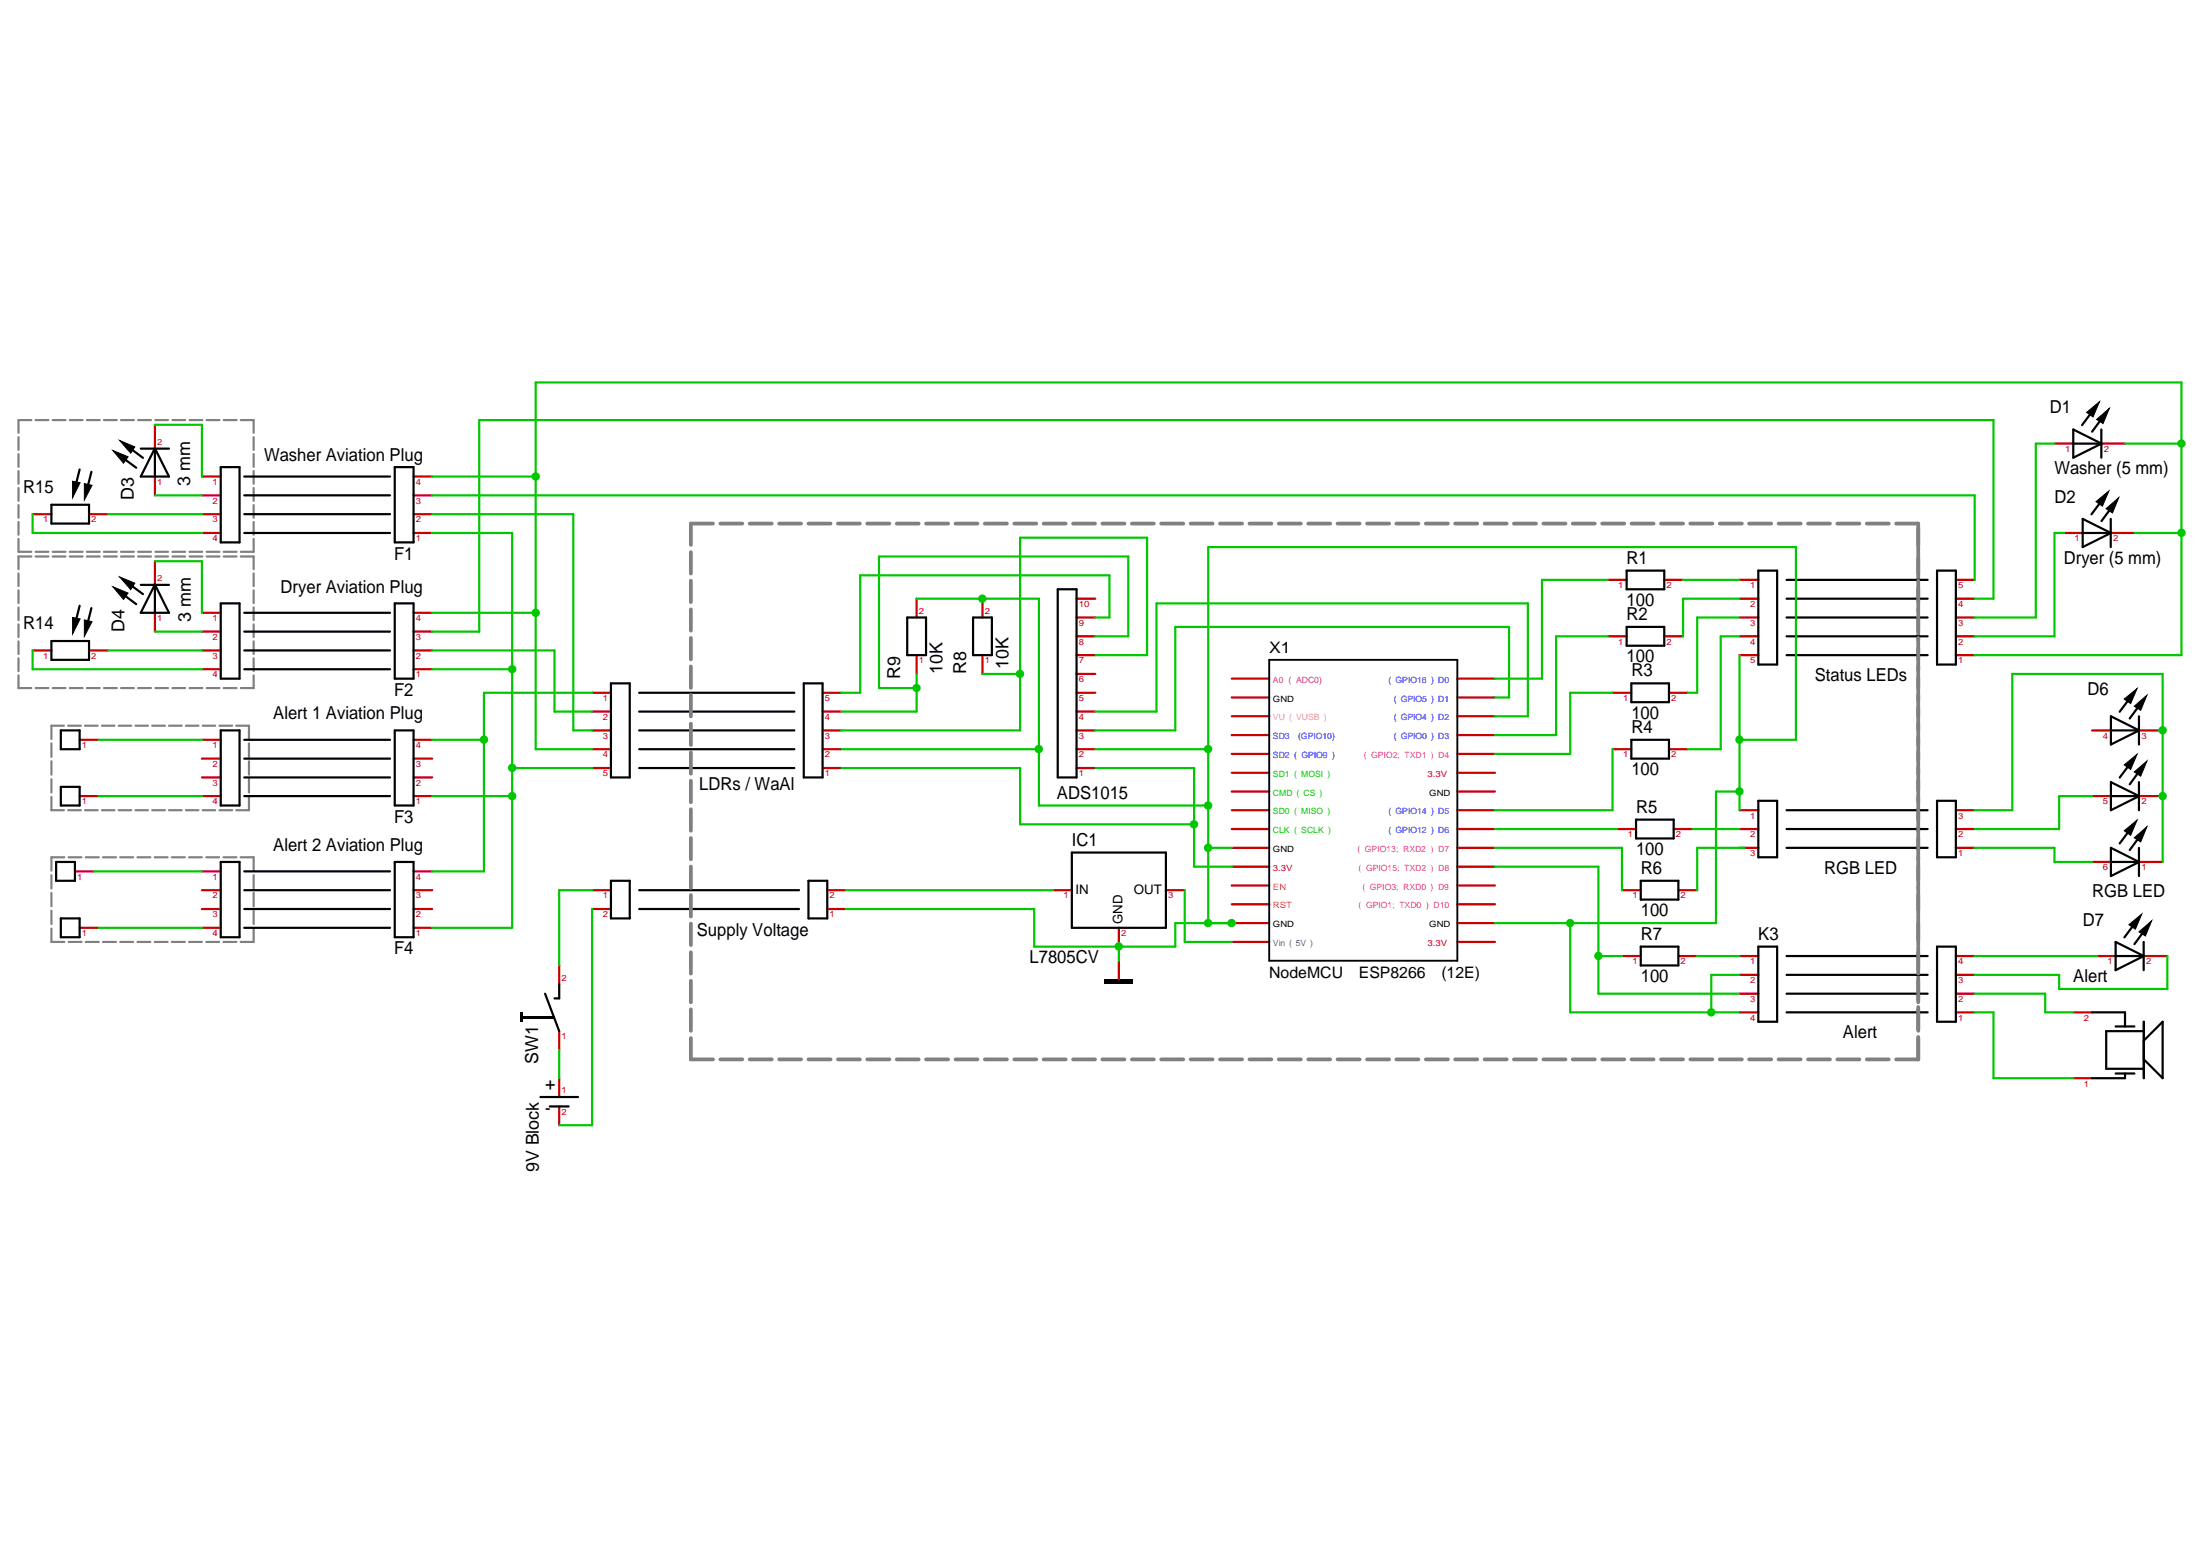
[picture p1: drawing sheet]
<svg xmlns="http://www.w3.org/2000/svg" width="297mm" height="210mm" viewBox="0 0 297 210" stroke-linecap="round" stroke-linejoin="round" font-family="sans-serif">
<g fill="none" stroke="#808080" stroke-width=".51">
<path d="M93.3 74.5v2.9M93.3 78.4v2.9M96.3 70.7h-3v2.9M97.3 70.7h2.9M101.2 70.7h3M105.2 70.7h3M109.2 70.7h2.9M113.1 70.7h3M117.1 70.7h3M121.1 70.7h2.9M125 70.7h3M129 70.7h3"/>
<path d="M133 70.7h3M136.9 70.7h3M140.9 70.7h3M144.9 70.7h2.9M148.8 70.7h3M152.8 70.7h3M156.8 70.7h3M160.8 70.7h2.9M164.7 70.7h3M168.7 70.7h3M172.7 70.7h2.9M176.6 70.7h3"/>
<path d="M180.6 70.7h3M184.6 70.7h3M188.5 70.7h3M192.5 70.7h3M196.5 70.7h3M200.4 70.7h3M204.4 70.7h3M208.4 70.7h3M212.3 70.7h3M216.3 70.7h3M220.3 70.7h3M224.3 70.7h2.9"/>
<path d="M228.2 70.7h3M232.2 70.7h3M236.2 70.7h2.9M240.1 70.7h3M244.1 70.7h3M248.1 70.7h3M252.1 70.7h2.9M256 70.7h3v3.6M259 74.5v49.2M93.3 82.3v2.8M93.3 86.1v2.9M93.3 90v2.9"/>
<path d="M93.3 93.8v2.9M93.3 97.7v2.9M93.3 101.5v2.9M93.3 105.4v2.9M93.3 109.2v2.9M93.3 113.1v2.9M93.3 117v2.9M93.3 120.8v2.9M93.3 124.7v2.9M93.3 128.5v2.9M93.3 132.4v2.9M93.3 136.2v2.9"/>
<path d="M259 140v3h-3M259 123.8v3.8M259 127.9v3.5M259 131.9v3.4M259 135.9v3.2M93.3 140.1v2.9h3M97.3 143h2.9M101.2 143h3M105.2 143h3M109.2 143h2.9M113.1 143h3M117.1 143h3"/>
<path d="M121.1 143h2.9M125 143h3M129 143h3M133 143h3M136.9 143h3M140.9 143h3M144.9 143h2.9M148.8 143h3M152.8 143h3M156.8 143h3M160.8 143h2.9M164.7 143h3"/>
<path d="M168.7 143h3M172.7 143h2.9M176.6 143h3M180.6 143h3M184.6 143h3M188.5 143h3M192.5 143h3M196.5 143h3M200.4 143h3M204.4 143h3M208.4 143h3M212.3 143h3"/>
<path d="M216.3 143h3M220.3 143h3M224.3 143h2.9M228.2 143h3M232.2 143h3M236.2 143h2.9M240.1 143h3M244.1 143h3M248.1 143h3M252.1 143h2.9"/>
</g>
<g fill="none" stroke="#000" stroke-width=".3">
<path d="M279.9 58l3.8 1.9-3.8 1.9zM279.9 59.9h3.8M282.7 55.3l-1.6 2.1M283.7 58v3.8M284 56.2l-1.5 2.1M6.9 68.1h5.1v2.6h-5.1zM10.8 63.4l-.7 2.5M12.3 63.7l-.6 2.5M16.3 80l2.1 1.6M16.3 61.6l2.1 1.5M17.2 78.7l2.1 1.5M17.2 60.2l2.1 1.6"/>
<path d="M19 79h3.8M19 60.6h3.8M20.9 78.9l1.9 3.8h-3.8zM20.9 60.5l1.9 3.8h-3.8zM20.9 60.5v3.8M20.9 78.9v3.8M29.8 63.1h2.5v10.1h-2.5zM33 71.9h19.7M33 69.4h19.7M33 66.9h19.7M33 64.3h19.7M53.3 63.1h2.5v10.1h-2.5z"/>
<path d="M142.8 79.5h2.6v25.4h-2.6zM219.6 77h5.1v2.5h-5.1zM237.4 77h2.5v12.7h-2.5zM241.2 78.3h19.1M261.5 77h2.6v12.7h-2.6zM281.2 71.9h3.8M281.2 70l3.8 1.9-3.8 2zM284 67.3l-1.6 2.1M285 70v3.9M285.3 68.2l-1.6 2.1M6.9 86.5h5.1v2.6h-5.1zM8.2 98.6h2.6v2.5h-2.6z"/>
<path d="M10.8 81.8l-.7 2.5M12.3 82.1l-.6 2.5M29.8 98.6h2.5v10.1h-2.5zM29.8 81.4h2.5v10.2h-2.5zM33 99.9h19.7M33 90.3h19.7M33 87.8h19.7M33 85.3h19.7M33 82.7h19.7M53.3 98.6h2.5v10.1h-2.5zM53.3 81.4h2.5v10.2h-2.5zM82.5 92.2h2.5v12.7h-2.5z"/>
<path d="M86.3 98.6h21M86.3 96.1h21M86.3 93.5h21M108.5 92.2h2.6v12.7h-2.6zM122.5 83.4h2.5v5h-2.5zM131.4 83.4h2.5v5h-2.5zM219.6 84.6h5.1v2.6h-5.1zM220.3 99.9h5v2.5h-5zM220.3 92.2h5v2.6h-5zM241.2 88.4h19.1M241.2 85.9h19.1M241.2 83.4h19.1"/>
<path d="M241.2 80.8h19.1M285 98.6h3.8M285 96.7l3.8 1.9-3.8 1.9zM287.8 94l-1.6 2.1M288.8 96.7v3.8M289.1 94.9l-1.6 2.1M7.6 116.4h2.5v2.5h-2.5zM8.2 106.2h2.6v2.5h-2.6zM29.8 116.4h2.5v10.1h-2.5zM33 117.6h19.7M33 107.5h19.7M33 104.9h19.7"/>
<path d="M33 102.4h19.7M53.3 116.4h2.5v10.1h-2.5zM82.5 118.9h2.5v5.1h-2.5zM86.3 103.7h21M86.3 101.1h21M109.2 118.9h2.5v5.1h-2.5zM144.7 115.1h12.7v10.1h-12.7zM220.9 110.6h5.1v2.6h-5.1zM221.5 118.9h5.1v2.5h-5.1zM237.4 108.1h2.5v7.6h-2.5zM241.2 114.4h19.1M241.2 111.9h19.1"/>
<path d="M241.2 109.4h19.1M261.5 108.1h2.6v7.6h-2.6zM285 107.5h3.8M285 116.4h3.8M285 105.6l3.8 1.9-3.8 1.9zM285 114.4l3.8 2-3.8 1.9zM287.8 102.9l-1.6 2.1M287.8 111.8l-1.6 2.1M288.8 105.6v3.8M288.8 114.4v3.9M289.1 103.8l-1.6 2.1M289.1 112.6l-1.6 2.1"/>
<path d="M8.2 124h2.6v2.5h-2.6zM33 125.2h19.7M33 122.7h19.7M33 120.2h19.7M73.6 134.1l1.9 5.1M75.5 132.9v1.9h-.6M86.3 122.7h21.6M86.3 120.2h21.6M221.5 127.8h5.1v2.5h-5.1zM237.4 127.8h2.5v10.1h-2.5zM241.2 136.7h19.1M241.2 134.1h19.1"/>
<path d="M241.2 131.6h19.1M241.2 129.1h19.1M261.5 127.8h2.6v10.1h-2.6zM282.5 136.7h4.4v1.9M285.6 129.1h3.9M285.6 127.1l3.9 2-3.9 1.9zM285.6 138.6h2.6M288.4 124.4l-1.6 2.1M289.4 127.1v3.9M289.5 137.9v7.6M289.5 139.2h-5.1v5.1h5.1M289.7 125.3l-1.5 2.1"/>
<path d="M73 148.1h5M74.2 149.4h2.6M285.6 144.9h2.6M286.9 144.9v.6h-4.4M289.5 140.5l2.5-2.6v7.6l-2.5-2.5"/>
</g>
<g fill="none" stroke="#808080" stroke-width=".3">
<path d="M2.5 59v1.7M4.2 56.7h-1.7v1.7M4.8 56.7h1.7M7.1 56.7h1.7M9.4 56.7h1.8M11.7 56.7h1.8M14 56.7h1.8M16.3 56.7h1.8M18.6 56.7h1.8M21 56.7h1.7M23.3 56.7h1.7M25.6 56.7h1.7"/>
<path d="M27.9 56.7h1.7M30.2 56.7h1.7M32.5 56.7h1.7v1.7M34.2 59v1.7M2.5 72.7v1.8h1.7M2.5 61.3v1.7M2.5 63.6v1.7M2.5 65.9v1.7M2.5 68.2v1.7M2.5 70.5v1.7M2.5 77.4v1.7M2.5 79.7v1.7"/>
<path d="M4.2 75.1h-1.7v1.7M4.8 74.5h1.7M4.8 75.1h1.7M7.1 74.5h1.7M7.1 75.1h1.7M9.4 74.5h1.8M9.4 75.1h1.8M11.7 74.5h1.8M11.7 75.1h1.8M14 74.5h1.8M14 75.1h1.8M16.3 74.5h1.8"/>
<path d="M16.3 75.1h1.8M18.6 74.5h1.8M18.6 75.1h1.8M21 74.5h1.7M21 75.1h1.7M23.3 74.5h1.7M23.3 75.1h1.7M25.6 74.5h1.7M25.6 75.1h1.7M27.9 74.5h1.7M27.9 75.1h1.7M30.2 74.5h1.7"/>
<path d="M30.2 75.1h1.7M32.5 75.1h1.7v1.7M34.2 61.3v1.7M34.2 63.6v1.7M34.2 65.9v1.7M34.2 68.2v1.7M34.2 70.5v1.7M34.2 72.7v1.8h-1.7M34.2 77.4v1.7M34.2 79.7v1.7M2.5 82v1.7M2.5 84.3v1.7"/>
<path d="M2.5 86.6v1.7M2.5 88.9v1.7M2.5 91.2v1.7h1.7M4.8 92.9h1.7M7.1 92.9h1.7M8.6 98h-1.7v1.8M9.2 98h1.7M9.4 92.9h1.8M11.5 98h1.7M11.7 92.9h1.8M13.8 98h1.7M14 92.9h1.8"/>
<path d="M16 98h1.7M16.3 92.9h1.8M18.3 98h1.7M18.6 92.9h1.8M20.6 98h1.7M21 92.9h1.7M22.8 98h1.7M23.3 92.9h1.7M25.1 98h1.7M25.6 92.9h1.7M27.4 98h1.7M27.9 92.9h1.7"/>
<path d="M29.6 98h1.7M30.2 92.9h1.7M31.9 98h1.7v1.8M34.2 82v1.7M34.2 84.3v1.7M34.2 86.6v1.7M34.2 88.9v1.7M34.2 91.2v1.7h-1.7M6.9 100.4v1.8M6.9 102.8v1.8M6.9 105.2v1.8M6.9 107.6v1.8h1.7"/>
<path d="M6.9 118.1v1.8M8.7 115.7h-1.8v1.8M9.2 109.4h1.7M9.3 115.7h1.7M11.5 109.4h1.7M11.6 115.7h1.7M13.8 109.4h1.7M13.9 115.7h1.8M16 109.4h1.7M16.2 115.7h1.8M18.3 109.4h1.7M18.6 115.7h1.7"/>
<path d="M20.6 109.4h1.7M20.9 115.7h1.7M22.8 109.4h1.7M23.2 115.7h1.8M25.1 109.4h1.7M25.5 115.7h1.8M27.4 109.4h1.7M27.9 115.7h1.7M29.6 109.4h1.7M30.2 115.7h1.7M32.5 115.7h1.7v1.8M33.6 107.6v1.8h-1.7"/>
<path d="M33.6 100.4v1.8M33.6 102.8v1.8M33.6 105.2v1.8M34.2 118.1v1.8M6.9 120.5v1.8M6.9 122.9v1.8M6.9 125.3v1.8h1.8M9.3 127.1h1.7M11.6 127.1h1.7M13.9 127.1h1.8M16.2 127.1h1.8M18.6 127.1h1.7"/>
<path d="M20.9 127.1h1.7M23.2 127.1h1.8M25.5 127.1h1.8M27.9 127.1h1.7M30.2 127.1h1.7M34.2 120.5v1.8M34.2 122.9v1.8M34.2 125.3v1.8h-1.7"/>
</g>
<g fill="#000" stroke="#000" stroke-width=".14">
<path d="M16.2 59.5l2 .8-.5 .9zM281.7 55.7l1.8-1.5-.9 2.1zM283.1 56.6l1.7-1.5-.8 2.1zM9.8 65l1 .2-1 2zM11.4 65.3l1 .2-1 2zM15.2 79.2l2.1 .9-.6 .8zM15.2 60.8l2.1 .9-.6 .8zM16.2 77.9l2 .8-.5 .9zM283 67.7l1.7-1.4-.8 2zM284.4 68.7l1.7-1.5-.9 2zM9.8 83.4l1 .1-1 2.1zM11.4 83.7l1 .2-1 2z"/>
<path d="M286.8 94.4l1.7-1.5-.8 2.1zM288.2 95.3l1.7-1.5-.9 2.1zM286.8 103.3l1.7-1.5-.8 2.1zM286.8 112.1l1.7-1.4-.8 2.1zM288.2 104.2l1.7-1.5-.9 2.1zM288.2 113.1l1.7-1.5-.9 2zM287.4 124.8l1.8-1.4-.9 2zM288.8 125.8l1.7-1.5-.8 2z"/>
</g>
<g fill="none" stroke="#c70000" stroke-width=".3">
<path d="M20.9 57.3v3.2M277.4 59.9h2.5M283.7 59.9h3.2M4.4 69.4h2.5M12 69.4h2.6M20.9 64.3v2.6M20.9 75.8v3.1M27.3 71.9h2.5M27.3 69.4h2.5M27.3 66.9h2.5M27.3 64.3h2.5M55.8 71.9h2.6"/>
<path d="M55.8 69.4h2.6M55.8 66.9h2.6M55.8 64.3h2.6M217.1 78.3h2.5M224.7 78.3h2.5M234.9 78.3h2.5M264.1 78.3h2.5M278.7 71.9h2.5M285 71.9h3.2M4.4 87.8h2.5M10.8 99.9h2.5M12 87.8h2.6"/>
<path d="M20.9 82.7v2.6M27.3 99.9h2.5M27.3 87.8h2.5M27.3 90.3h2.5M27.3 85.3h2.5M27.3 82.7h2.5M55.8 99.9h2.6M55.8 87.8h2.6M55.8 90.3h2.6M55.8 85.3h2.6M55.8 82.7h2.6M79.9 98.6h2.6"/>
<path d="M79.9 93.5h2.6M79.9 96.1h2.6M111.1 98.6h2.5M111.1 93.5h2.5M111.1 96.1h2.5M123.8 80.8v2.6M123.8 88.4v2.6M132.7 80.8v2.6M132.7 88.4v2.6M145.4 80.8h2.5M145.4 83.4h2.5M145.4 85.9h2.5"/>
<path d="M145.4 88.4h2.5M145.4 98.6h2.5M145.4 93.5h2.5M145.4 96.1h2.5M145.4 91h2.5M166.3 99.2h5.1M166.3 96.7h5.1M166.3 94.1h5.1M166.3 91.6h5.1M196.8 99.2h5M196.8 96.7h5M196.8 94.1h5"/>
<path d="M196.8 91.6h5M217.1 85.9h2.5M217.7 93.5h2.6M224.7 85.9h2.5M225.3 93.5h2.6M234.9 80.8h2.5M234.9 83.4h2.5M234.9 85.9h2.5M234.9 88.4h2.5M264.1 80.8h2.5M264.1 83.4h2.5M264.1 85.9h2.5"/>
<path d="M264.1 88.4h2.5M282.5 98.6h2.5M288.8 98.6h3.2M10.1 117.6h2.6M10.8 107.5h2.5M27.3 117.6h2.5M27.3 107.5h2.5M27.3 104.9h2.5M27.3 102.4h2.5M55.8 117.6h2.6M55.8 107.5h2.6M55.8 104.9h2.6"/>
<path d="M55.8 102.4h2.6M79.9 101.1h2.6M79.9 103.7h2.6M111.1 101.1h2.5M111.1 103.7h2.5M145.4 101.1h2.5M145.4 103.7h2.5M166.3 109.4h5.1M166.3 111.9h5.1M166.3 114.4h5.1M166.3 119.5h5.1M166.3 117h5.1"/>
<path d="M166.3 106.8h5.1M166.3 104.3h5.1M166.3 101.8h5.1M196.8 109.4h5M196.8 111.9h5M196.8 114.4h5M196.8 119.5h5M196.8 117h5M196.8 106.8h5M196.8 104.3h5M196.8 101.8h5M217.7 101.1h2.6"/>
<path d="M218.4 111.9h2.5M225.3 101.1h2.6M226 111.9h2.5M234.9 109.4h2.5M234.9 111.9h2.5M234.9 114.4h2.5M264.1 109.4h2.5M264.1 111.9h2.5M264.1 114.4h2.5M282.5 107.5h2.5M282.5 116.4h2.5M288.8 107.5h3.2"/>
<path d="M288.8 116.4h3.2M10.8 125.2h2.5M27.3 120.2h2.5M27.3 125.2h2.5M27.3 122.7h2.5M55.8 120.2h2.6M55.8 125.2h2.6M55.8 122.7h2.6M75.5 130.3v2.6M75.5 139.2v2.5M79.9 120.2h2.6M79.9 122.7h2.6"/>
<path d="M111.7 120.2h2.5M111.7 122.7h2.5M142.2 120.2h2.5M151.1 125.2v2.6M151.1 129.7v2.5M157.4 120.2h2.6M166.3 127.1h5.1M166.3 124.6h5.1M166.3 122.1h5.1M196.8 127.1h5M196.8 124.6h5M196.8 122.1h5"/>
<path d="M219 129.1h2.5M219 120.2h2.5M226.6 129.1h2.6M226.6 120.2h2.6M234.9 129.1h2.5M234.9 131.6h2.5M234.9 134.1h2.5M234.9 136.7h2.5M264.1 129.1h2.5M264.1 131.6h2.5M264.1 134.1h2.5M264.1 136.7h2.5"/>
<path d="M279.9 136.7h2.6M283.1 129.1h2.5M289.5 129.1h3.1M75.5 145.5v2.6M75.5 149.4v2.5M279.9 145.5h2.6"/>
</g>
<path d="M70.3 136.7h.3v1.2h-.3zM149.2 132.2h3.8v.7h-3.8z" fill="#000"/>
<path d="M70.4 137.3h4.5" fill="none" stroke="#000" stroke-width=".32"/>
<path d="M171.4 89.1h25.4v40.6h-25.4z" fill="none" stroke="#000" stroke-width=".25"/>
<path d="M266.6 114.4h10.8v2h5.1M282.5 107.5h-4.5v4.4h-11.4M266.6 136.7h2.6v8.8h10.7M266.6 134.1h9.5v2.6h3.8M266.6 129.1h16.5M292.6 129.1v4.4h-14.6v-1.9h-11.4" fill="none" stroke="#00c700" stroke-width=".3"/>
<circle cx="292" cy="98.6" r=".57" fill="#00c700"/>
<path d="M266.6 109.4h5.1v-18.4h20.3v25.4" fill="none" stroke="#00c700" stroke-width=".3"/>
<circle cx="292" cy="107.5" r=".57" fill="#00c700"/>
<path d="M294.5 59.9v-8.3h-222.2v12.7M294.5 71.9v16.5h-27.9M72.3 82.7v18.4h7.6M266.6 80.8h2.6v-24.1h-204.5v28.6h-6.3" fill="none" stroke="#00c700" stroke-width=".3"/>
<circle cx="72.3" cy="64.3" r=".57" fill="#00c700"/>
<path d="M286.9 59.9h7.6v12h-6.3" fill="none" stroke="#00c700" stroke-width=".3"/>
<g fill="#00c700">
<circle cx="294.5" cy="71.9" r=".57"/>
<circle cx="294.5" cy="59.9" r=".57"/>
<circle cx="72.3" cy="82.7" r=".57"/>
</g>
<path d="M58.4 64.3h13.9v18.4h-13.9M79.9 93.5h-14.6v6.4" fill="none" stroke="#00c700" stroke-width=".3"/>
<circle cx="65.3" cy="99.8" r=".57" fill="#00c700"/>
<path d="M277.4 59.9h-2.5v23.5h-8.3M58.4 66.9h208.2v11.4M278.7 71.9h-1.3v14h-10.8M13.3 99.9h14M58.4 99.9h6.9v17.7h-6.9M12.7 117.6h14.6M229.2 129.1h5.7" fill="none" stroke="#00c700" stroke-width=".3"/>
<circle cx="215.8" cy="129" r=".57" fill="#00c700"/>
<g fill="none" stroke="#00c700" stroke-width=".3">
<path d="M20.9 57.3h6.4v7M4.4 69.4v2.5h22.9M14.6 69.4h12.7M20.9 75.8h6.4v6.9M20.9 66.9h6.4M58.4 69.4h19v29.2h2.5M217.1 78.3h-8.9v13.3h-6.4M227.2 78.3h7.7M4.4 87.8v2.5h22.9M14.6 87.8h12.7M20.9 85.3h6.4M58.4 87.8h16.5v8.3h5"/>
<path d="M217.1 85.9h-7v13.3h-8.3M217.7 93.5h-5.7v8.3h-10.2M234.9 83.4h-5.7v10.1h-1.3M234.9 85.9h-2.6v15.2h-4.4M234.9 80.8h-7.7v5.1M13.3 107.5h14M58.4 107.5h10.8v17.7h-10.8M69.2 103.7h10.7M201.8 117h14v17.1h19.1M201.8 111.9h16.6M201.8 114.4h17.2v5.8M217.7 101.1v8.3h-15.9"/>
<path d="M228.5 111.9h6.4M235.5 114.4h-6.3v5.8M13.3 125.2h14M79.9 120.2h-4.4v10.1M79.9 122.7v29.2h-4.4M215.8 129.1h3.2M75.5 141.7v3.8"/>
</g>
<g fill="#00c700">
<circle cx="69.2" cy="107.5" r=".57"/>
<circle cx="69.2" cy="103.7" r=".57"/>
</g>
<path d="M58.4 71.9h10.8v18.4M69.2 103.7v3.8" fill="none" stroke="#00c700" stroke-width=".3"/>
<circle cx="69.1" cy="90.3" r=".57" fill="#00c700"/>
<path d="M58.4 90.3h10.8v13.4M123.8 91v5.1h-10.2M147.9 83.4h1.9v-5.7h-33.7v15.8h-2.5" fill="none" stroke="#00c700" stroke-width=".3"/>
<circle cx="123.8" cy="92.9" r=".56" fill="#00c700"/>
<path d="M147.9 85.9h4.4v-10.8h-33.6v17.8h5.1" fill="none" stroke="#00c700" stroke-width=".3"/>
<circle cx="137.7" cy="91" r=".57" fill="#00c700"/>
<path d="M132.7 91h5M147.9 88.4h7v-15.8h-17.2v26h-24.1" fill="none" stroke="#00c700" stroke-width=".3"/>
<circle cx="161.2" cy="111.3" r=".57" fill="#00c700"/>
<path d="M234.9 99.9h7.6v-26h-79.4v34.8M113.6 103.7h24.1v7.6h23.5M140.3 101.1v7.6M147.9 103.7h13.3v13.3h5.1M114.2 120.2h28M160 120.2v6.9h6.3" fill="none" stroke="#00c700" stroke-width=".3"/>
<circle cx="163.1" cy="101.1" r=".57" fill="#00c700"/>
<path d="M231.1 131.6h3.8M231.1 136.7h3.8" fill="none" stroke="#00c700" stroke-width=".3"/>
<circle cx="212" cy="124.6" r=".56" fill="#00c700"/>
<path d="M231.7 106.8v17.8h-29.9" fill="none" stroke="#00c700" stroke-width=".3"/>
<circle cx="234.9" cy="106.8" r=".57" fill="#00c700"/>
<path d="M234.9 99.9v6.9h-3.2" fill="none" stroke="#00c700" stroke-width=".3"/>
<circle cx="234.9" cy="99.8" r=".57" fill="#00c700"/>
<path d="M234.9 88.4v11.5M147.9 101.1h15.2M234.9 106.8v2.6M231.1 131.6v5.1" fill="none" stroke="#00c700" stroke-width=".3"/>
<circle cx="231" cy="136.7" r=".57" fill="#00c700"/>
<path d="M212 124.6v12.1h19.1" fill="none" stroke="#00c700" stroke-width=".3"/>
<circle cx="163.1" cy="108.7" r=".57" fill="#00c700"/>
<path d="M123.8 80.8h16.5v20.3M140.3 108.7h22.8" fill="none" stroke="#00c700" stroke-width=".3"/>
<g fill="#00c700">
<circle cx="163.1" cy="124.6" r=".57"/>
<circle cx="166.3" cy="124.6" r=".57"/>
</g>
<path d="M166.3 124.6h-7.6v3.2h-7.6" fill="none" stroke="#00c700" stroke-width=".3"/>
<circle cx="151" cy="127.8" r=".57" fill="#00c700"/>
<path d="M166.3 114.4h-3.2v10.2" fill="none" stroke="#00c700" stroke-width=".3"/>
<circle cx="163.1" cy="114.4" r=".57" fill="#00c700"/>
<path d="M113.6 101.1h26.7M163.1 108.7v5.7" fill="none" stroke="#00c700" stroke-width=".3"/>
<g fill="#00c700">
<circle cx="132.6" cy="80.8" r=".57"/>
<circle cx="140.2" cy="101.1" r=".57"/>
</g>
<path d="M147.9 96.1h8.2v-14.7h50.2v15.3h-4.5M201.8 94.1h2v-9.5h-45.1v14h-10.8M114.2 122.7h25.4v5.1h11.5v1.9" fill="none" stroke="#00c700" stroke-width=".3"/>
<g font-size="2.4">
<text x="276.8" y="55.8">D1</text>
<text x="25.7" y="65.6" transform="rotate(-90 25.7 65.6)">3 mm</text>
<text x="35.6" y="62.2">Washer Aviation Plug</text>
<text x="277.4" y="64">Washer (5 mm)</text>
<text x="3.1" y="66.6">R15</text>
<text x="18.1" y="67.5" transform="rotate(-90 18.1 67.5)">D3</text>
<text x="277.4" y="67.8">D2</text>
<text x="53.2" y="75.5">F1</text>
<text x="219.6" y="76.1">R1</text>
<text x="278.7" y="76.1">Dryer (5 mm)</text>
<text x="25.8" y="83.9" transform="rotate(-90 25.8 83.9)">3 mm</text>
<text x="37.9" y="80">Dryer Aviation Plug</text>
<text x="219.6" y="83.7">R2</text>
<text x="219.6" y="81.8">100</text>
<text x="3.1" y="85">R14</text>
<text x="16.8" y="85.3" transform="rotate(-90 16.8 85.3)">D4</text>
<text x="219.6" y="89.4">100</text>
<text x="53.2" y="93.9">F2</text>
<text x="121.6" y="91.6" transform="rotate(-90 121.6 91.6)">R9</text>
<text x="127.3" y="91" transform="rotate(-90 127.3 91)">10K</text>
<text x="130.5" y="91" transform="rotate(-90 130.5 91)">R8</text>
<text x="136.2" y="90.3" transform="rotate(-90 136.2 90.3)">10K</text>
<text x="220.3" y="91.3">R3</text>
<text x="245" y="91.9">Status LEDs</text>
<text x="281.8" y="93.9">D6</text>
<text x="36.9" y="97.1">Alert 1 Aviation Plug</text>
<text x="220.3" y="98.9">R4</text>
<text x="220.3" y="97">100</text>
<text x="94.4" y="106.6">LDRs / WaAl</text>
<text x="142.7" y="107.9">ADS1015</text>
<text x="220.3" y="104.6">100</text>
<text x="53.2" y="111.1">F3</text>
<text x="220.9" y="109.7">R5</text>
<text x="36.9" y="114.9">Alert 2 Aviation Plug</text>
<text x="144.7" y="114.2">IC1</text>
<text x="220.9" y="115.4">100</text>
<text x="221.5" y="118">R6</text>
<text x="246.3" y="118">RGB LED</text>
<text x="221.5" y="123.7">100</text>
<text x="281.2" y="124.9">D7</text>
<text x="282.5" y="121.1">RGB LED</text>
<text x="53.2" y="128.8">F4</text>
<text x="94.1" y="126.3">Supply Voltage</text>
<text x="139" y="130">L7805CV</text>
<text x="221.5" y="126.9">R7</text>
<text x="237.4" y="126.9">K3</text>
<text x="221.5" y="132.6">100</text>
<text x="279.9" y="132.6">Alert</text>
<text x="72.7" y="143.6" transform="rotate(-90 72.7 143.6)">SW1</text>
<text x="248.8" y="140.2">Alert</text>
<text x="73.6" y="147.2">+</text>
<text x="73.6" y="150.3">-</text>
<text x="72.8" y="158.2" transform="rotate(-90 72.8 158.2)">9V Block</text>
</g>
<g font-size="2.1">
<text x="171.4" y="88.2">X1</text>
<text x="171.4" y="132">NodeMCU</text>
<text x="183.5" y="132">ESP8266</text>
<text x="194.6" y="132">(12E)</text>
</g>
<g font-size="1.8">
<text x="145.2" y="120.7">IN</text>
<text x="151.6" y="124.7" transform="rotate(-90 151.6 124.7)">GND</text>
<text x="153.1" y="120.7">OUT</text>
</g>
<g font-size="1.2" fill="#c70000">
<text x="21.2" y="60">2</text>
<text x="21.2" y="65.4">1</text>
<text x="28.7" y="65.4">1</text>
<text x="56.1" y="65.4">4</text>
<text x="278.8" y="61">1</text>
<text x="284.1" y="61">2</text>
<text x="5.8" y="70.5">1</text>
<text x="12.3" y="70.5">2</text>
<text x="28.7" y="70.5">3</text>
<text x="28.7" y="68">2</text>
<text x="56.1" y="68">3</text>
<text x="56.1" y="70.5">2</text>
<text x="28.7" y="73">4</text>
<text x="56.1" y="73">1</text>
<text x="280.1" y="73">1</text>
<text x="285.3" y="73">2</text>
<text x="21.2" y="78.4">2</text>
<text x="21.2" y="83.8">1</text>
<text x="28.7" y="83.8">1</text>
<text x="56.1" y="83.8">4</text>
<text x="124.1" y="82.9">2</text>
<text x="132.9" y="82.9">2</text>
<text x="145.6" y="81.9">10</text>
<text x="218.5" y="79.4">1</text>
<text x="225" y="79.4">2</text>
<text x="236.3" y="81.9">2</text>
<text x="236.3" y="79.4">1</text>
<text x="264.4" y="79.4">5</text>
<text x="264.4" y="81.9">4</text>
<text x="5.8" y="88.9">1</text>
<text x="12.3" y="88.9">2</text>
<text x="28.7" y="88.9">3</text>
<text x="28.7" y="86.4">2</text>
<text x="56.1" y="86.4">3</text>
<text x="56.1" y="88.9">2</text>
<text x="124.1" y="89.6">1</text>
<text x="132.9" y="89.6">1</text>
<text x="145.6" y="84.5">9</text>
<text x="145.6" y="87">8</text>
<text x="145.6" y="89.6">7</text>
<text x="218.5" y="87">1</text>
<text x="225" y="87">2</text>
<text x="236.3" y="89.6">5</text>
<text x="236.3" y="87">4</text>
<text x="236.3" y="84.5">3</text>
<text x="264.4" y="84.5">3</text>
<text x="264.4" y="87">2</text>
<text x="264.4" y="89.6">1</text>
<text x="28.7" y="91.4">4</text>
<text x="56.1" y="91.4">1</text>
<text x="81.4" y="94.6">1</text>
<text x="111.4" y="94.6">5</text>
<text x="145.6" y="92.1">6</text>
<text x="145.6" y="94.6">5</text>
<text x="219.1" y="94.6">1</text>
<text x="225.6" y="94.6">2</text>
<text x="11" y="101">1</text>
<text x="28.7" y="101">1</text>
<text x="56.1" y="101">4</text>
<text x="81.4" y="99.7">3</text>
<text x="81.4" y="97.2">2</text>
<text x="111.4" y="97.2">4</text>
<text x="111.4" y="99.7">3</text>
<text x="145.6" y="97.2">4</text>
<text x="145.6" y="99.7">3</text>
<text x="283.9" y="99.7">4</text>
<text x="289.1" y="99.7">3</text>
<text x="28.7" y="106">3</text>
<text x="28.7" y="103.5">2</text>
<text x="56.1" y="103.5">3</text>
<text x="56.1" y="106">2</text>
<text x="81.4" y="104.8">5</text>
<text x="81.4" y="102.2">4</text>
<text x="111.4" y="102.2">2</text>
<text x="111.4" y="104.8">1</text>
<text x="145.6" y="102.2">2</text>
<text x="145.6" y="104.8">1</text>
<text x="219.1" y="102.2">1</text>
<text x="225.6" y="102.2">2</text>
<text x="11" y="108.6">1</text>
<text x="28.7" y="108.6">4</text>
<text x="56.1" y="108.6">1</text>
<text x="219.8" y="113">1</text>
<text x="226.3" y="113">2</text>
<text x="236.3" y="113">2</text>
<text x="236.3" y="110.5">1</text>
<text x="264.4" y="110.5">3</text>
<text x="264.4" y="113">2</text>
<text x="283.9" y="108.6">5</text>
<text x="289.1" y="108.6">2</text>
<text x="10.4" y="118.7">1</text>
<text x="28.7" y="118.7">1</text>
<text x="56.1" y="118.7">4</text>
<text x="236.3" y="115.6">3</text>
<text x="264.4" y="115.6">1</text>
<text x="283.9" y="117.5">6</text>
<text x="289.1" y="117.5">1</text>
<text x="28.7" y="123.8">3</text>
<text x="28.7" y="121.3">2</text>
<text x="56.1" y="121.3">3</text>
<text x="56.1" y="123.8">2</text>
<text x="81.4" y="123.8">2</text>
<text x="81.4" y="121.3">1</text>
<text x="112" y="121.3">2</text>
<text x="112" y="123.8">1</text>
<text x="143.6" y="121.3">1</text>
<text x="157.7" y="121.3">3</text>
<text x="220.4" y="121.3">1</text>
<text x="226.9" y="121.3">2</text>
<text x="11" y="126.3">1</text>
<text x="28.7" y="126.3">4</text>
<text x="56.1" y="126.3">1</text>
<text x="151.4" y="126.3">2</text>
<text x="220.4" y="130.2">1</text>
<text x="226.9" y="130.2">2</text>
<text x="236.3" y="130.2">1</text>
<text x="264.4" y="130.2">4</text>
<text x="284.5" y="130.2">1</text>
<text x="289.8" y="130.2">2</text>
<text x="75.8" y="132.4">2</text>
<text x="236.3" y="137.8">4</text>
<text x="236.3" y="135.2">3</text>
<text x="236.3" y="132.7">2</text>
<text x="264.4" y="132.7">3</text>
<text x="264.4" y="135.2">2</text>
<text x="264.4" y="137.8">1</text>
<text x="281.4" y="137.8">2</text>
<text x="75.8" y="140.3">1</text>
<text x="75.8" y="147.6">1</text>
<text x="281.4" y="146.7">1</text>
<text x="75.8" y="150.5">2</text>
</g>
<g font-size="1.2">
<text x="171.9" y="94.7">GND</text>
<text x="193" y="107.4">GND</text>
<text x="171.9" y="115">GND</text>
<text x="171.9" y="125.2">GND</text>
<text x="193" y="125.2">GND</text>
</g>
<text font-size="1.2" fill="#bd05bd" x="171.9" y="92.2">A0 ( ADC0)</text>
<g font-size="1.2" fill="#00f">
<text x="187.5" y="92.2">( GPIO16 ) D0</text>
<text x="188.2" y="94.7">( GPIO5 ) D1</text>
<text x="171.9" y="99.8">SD3</text>
<text x="175.3" y="99.8">(GPIO10)</text>
<text x="188.2" y="99.8">( GPIO0 ) D3</text>
<text x="188.2" y="97.2">( GPIO4 ) D2</text>
<text x="171.9" y="102.3">SD2 ( GPIO9 )</text>
<text x="187.5" y="112.5">( GPIO12 ) D6</text>
<text x="187.5" y="109.9">( GPIO14 ) D5</text>
</g>
<text font-size="1.2" fill="#ff9696" x="171.9" y="97.2">VU ( VUSB )</text>
<g font-size="1.2" fill="#00c700">
<text x="171.9" y="107.4">CMD ( CS )</text>
<text x="171.9" y="104.9">SD1 ( MOSI )</text>
<text x="171.9" y="112.5">CLK ( SCLK )</text>
<text x="171.9" y="109.9">SD0 ( MISO )</text>
</g>
<g font-size="1.2" fill="#f0f">
<text x="184.1" y="102.3">( GPIO2; TXD1 ) D4</text>
<text x="183.3" y="115">( GPIO13; RXD2 ) D7</text>
<text x="183.4" y="117.6">( GPIO15; TXD2 ) D8</text>
<text x="183.4" y="122.6">( GPIO1; TXD0 ) D10</text>
<text x="184" y="120.1">( GPIO3; RXD0 ) D9</text>
</g>
<g font-size="1.2" fill="#f00">
<text x="192.7" y="104.9">3.3V</text>
<text x="171.9" y="117.6">3.3V</text>
<text x="192.7" y="127.7">3.3V</text>
</g>
<g font-size="1.2" fill="#ff8000">
<text x="171.9" y="122.6">RST</text>
<text x="171.9" y="120.1">EN</text>
</g>
<text font-size="1.2" fill="#009696" x="171.9" y="127.7">Vin ( 5V )</text>
</svg>
